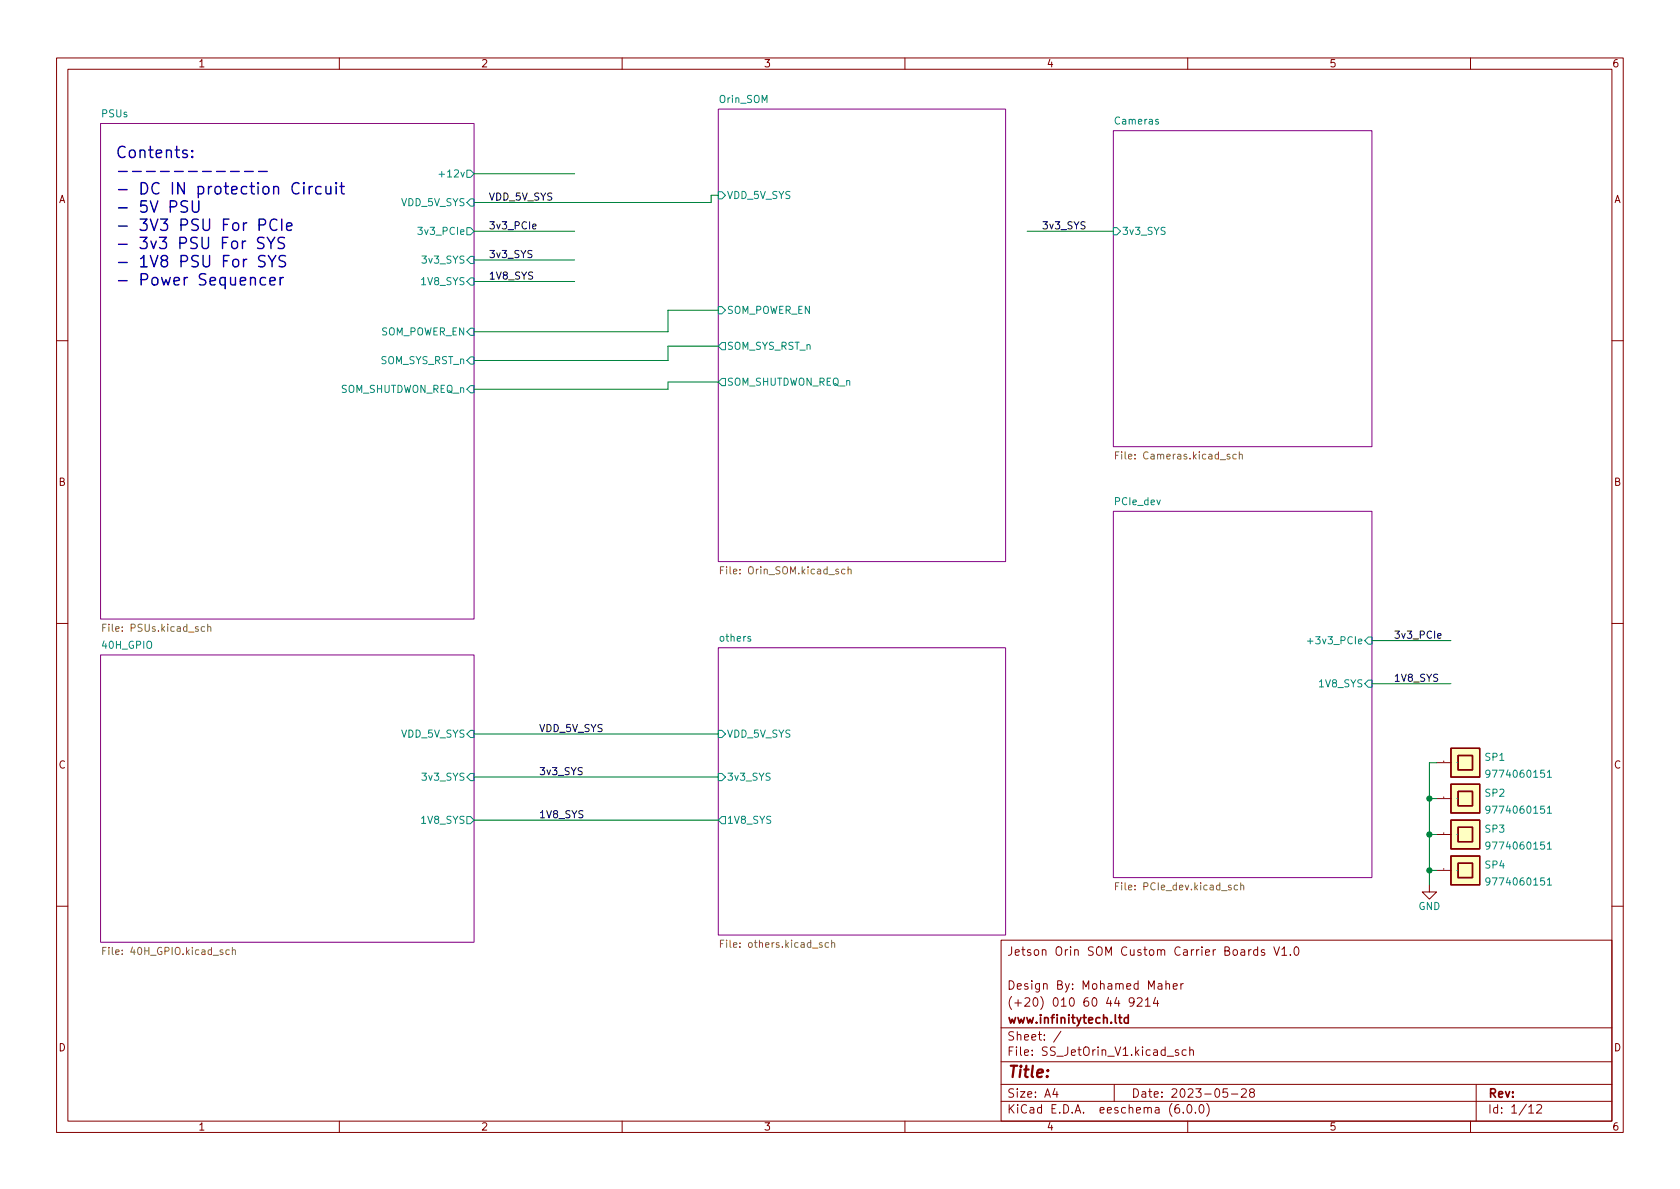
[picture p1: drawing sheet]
<svg xmlns="http://www.w3.org/2000/svg" width="297mm" height="210mm" viewBox="0 0 297 210" stroke-linecap="round" stroke-linejoin="round" font-family="sans-serif">
<g fill="none" stroke="#840000" stroke-width=".18">
<path d="M10 10.2h277v190.1h-277zM12 12.2h273v186.1h-273zM60 10.2v2M110 10.2v2M160 10.2v2M210 10.2v2M260 10.2v2M10 60.2h2M285 60.2h2M10 110.2h2M285 110.2h2M254 134.9h2.5"/>
<path d="M255.3 134.6h.1M252.7 156.5v1.2h1.3l-1.3 1.3-1.2-1.3h1.2M254 147.6h2.5M254 153.9h2.5M254 141.2h2.5M255.3 147.3h.1M255.3 153.7h.1M255.3 141h.1M10 160.2h2M177 166.3h108v32h-108zM200.5 177.1l-.3 .3-.4-.1-.2-.2 .2-.6 .4-.1 .2 .2a.99 .99 0 0 1-.3 1.3h-.3M201.1 176.6l.5-.2 .3 .2v.3l-.9 1h.9"/>
<path d="M202.5 176.9l.4-.5v1.5M202.5 177.9h.9M204.3 176.4l-.4 1h1M204.6 176.9v1M204.8 174h.6v.9M205.4 174.3l-.5 .1a.29 .29 0 0 0-.2 .2 .29 .29 0 0 0 .2 .3h.5M206.1 174.1l.3-.2 .3 .1 .1 .9M206.1 173.4v1.5M207.4 174.4l.7-.1v-.3l-.5-.1-.2 .2 .1 .8h.6M208.8 173.9v1M209.2 173.9l-.3 .1-.1 .2M222.4 168l-.5-.1-.3 .3v.4l.2 .3h.6"/>
<path d="M222.4 167.4v1.5M223.6 168l-.4-.1-.2 .2 .1 .3 .5 .1v.4h-.6M225.2 167.4l.5 1.5 .5-1.5M226.6 167.9l.5-.5v1.5M226.6 168.9h.9M228.1 168.8v.1M228.9 167.6l.2-.2a.81 .81 0 0 1 .6 .7 .81 .81 0 0 1-.3 .8h-.1a.81 .81 0 0 1-.4-1.3zM285 160.2h2M60 198.3v2M110 198.3v2M160 198.3v2M177 194.8h108"/>
<path d="M177 191.8h108M177 187.8h108M177 181.8h108M186.5 192.5l-.4 1h1M186.9 193v1M187.6 182.4l-1.3 1.9M197 191.8v3M206.4 186.8h1.1M208.4 185.7l-.4-.1-.2 .2 .1 .3 .5 .1v.4h-.6M208.4 195.3a.59 .59 0 0 0-.7 .7v.5l.2 .3h.4l.2-.1 .1-.5-.2-.2-.4-.1-.3 .3M209.2 196.7v.1M209.7 185.7l-.4-.1-.3 .3v.4l.1 .3h.6"/>
<path d="M210 198.3v2M210.1 195.4l.1-.1a.81 .81 0 0 1 .6 .7 .81 .81 0 0 1-.3 .8h-.1a.81 .81 0 0 1-.6-.6 .81 .81 0 0 1 .3-.8zM210.4 185.8l.2-.2 .3 .1 .1 .9M210.4 185.1v1.5M211.4 196.7v.1M212.1 195.5l.3-.2a.81 .81 0 0 1 .5 .7 .81 .81 0 0 1-.3 .8h-.1a.81 .81 0 0 1-.4-1.3zM213.4 195.1a1.72 1.72 0 0 1 0 2.3M217 192.5h-.7l-.1 .7 .2-.1 .5 .1 .2 .2-.1 .5-.2 .1-.6-.1M217.7 193.5h1.2M219.5 192.7l.6-.2 .2 .2 .1 .3-1 1h1M221.2 193.2l-.3-.3 .1-.2 .2-.2 .4 .1 .2 .2-.1 .2-.6 .2-.2 .3 .1 .4 .2 .1h.4l.2-.3-.1-.4-.2-.1M260 198.3v2"/>
<path d="M261 191.8v6.5M270.3 195.8l.4-.5v1.5M270.3 196.8h.9M271.7 195.5l.6-.2 .2 .2 .1 .3-.9 1h.9"/>
</g>
<path d="M199.5 179.4v1.5M199.5 180l-.4-.1-.3 .3v.4l.1 .3h.6" fill="none" stroke="#840000" stroke-width=".3"/>
<g fill="#fff" stroke="#fff" stroke-width=".18">
<path d="M127 19.3h50.8v80h-50.8z"/>
<path d="M196.8 90.4h45.8v64.8h-45.8z"/>
<path d="M127 114.5h50.8v50.8h-50.8z"/>
<path d="M196.8 23.1h45.8v55.9h-45.8z"/>
<path d="M17.8 115.8h66v50.8h-66z"/>
<path d="M17.8 21.8h66v87.7h-66z"/>
</g>
<path d="M127 19.3h50.8v80h-50.8zM17.8 21.8h66v87.7h-66zM196.8 23.1h45.8v55.9h-45.8zM196.8 90.4h45.8v64.8h-45.8zM17.8 115.8h66v50.8h-66zM127 114.5h50.8v50.8h-50.8z" fill="none" stroke="#840084" stroke-width=".18"/>
<g fill="none" stroke="#008484" stroke-width=".18">
<path d="M77.6 30.8h1M82.5 30.1h.7l.6 .6-.6 .7h-.7zM83.2 35.2h.6v1.2h-.6l-.7-.6zM127 33.9h.6l.7 .6-.7 .7h-.6zM73.9 40.2h.8l-.5 .5 .4 .1v.5l-.2 .2-.5-.2M82.5 40.3h.7l.6 .6-.6 .6h-.7zM83.2 45.3h.6v1.3h-.6l-.7-.6zM83.2 58h.6v1.3h-.6l-.7-.6zM83.2 49.1h.6v1.3h-.6l-.7-.6zM127 54.2h.6l.7 .7-.7 .6h-.6zM196.8 40.3h.7l.6 .6-.6 .6h-.7zM83.2 63.1h.6v1.3h-.6l-.7-.7z"/>
<path d="M83.2 68.2h.6v1.3h-.6l-.7-.7zM127.6 66.9h.7v1.3h-.7l-.6-.6zM127.6 60.6h.7v1.2h-.7l-.6-.6zM231.2 113.4h.9M231.7 112.9v1M241.9 112.6h.7v1.3h-.7l-.6-.6zM83.2 129.2h.6v1.2h-.6l-.7-.6zM83.2 136.8h.6v1.2h-.6l-.7-.6zM127 136.8h.6l.7 .6-.7 .6h-.6zM127 129.2h.6l.7 .6-.7 .6h-.6zM241.9 120.3h.7v1.2h-.7l-.6-.6zM257.6 134.9h.1"/>
<path d="M263.4 136.7l-.2 .3-.4-.1-.1-.2 .1-.4 .4-.1 .2 .1a.84 .84 0 0 1-.3 1.2h-.3M273.6 136.6l.4-.4v1.3M273.6 137.5h.7M82.5 144.4h.7l.6 .6-.6 .7h-.7zM127.6 144.4h.7v1.3h-.7l-.6-.7zM257.6 147.6h.1M257.6 153.9h.1M257.6 141.2h.1M263.4 149.4l-.2 .3-.4-.1-.1-.2 .1-.4 .4-.1 .2 .1a.84 .84 0 0 1-.3 1.2h-.3M263.4 155.8l-.2 .2h-.4l-.1-.2 .1-.5 .4-.1 .2 .2a.84 .84 0 0 1-.3 1.1h-.3M263.4 143.1l-.2 .2h-.4l-.1-.2 .1-.5 .4-.1 .2 .2a.84 .84 0 0 1-.3 1.1h-.3M273.6 149.3l.4-.4v1.3"/>
<path d="M273.6 155.6l.4-.4v1.3M273.6 142.9l.4-.4v1.3M273.6 150.2h.7M273.6 156.5h.7M273.6 143.8h.7"/>
</g>
<g fill="none" stroke="#848400" stroke-width=".18">
<path d="M197.8 79.9h-.6v1.3M219.1 79.9v1.3M197.2 80.5h.5M218.6 80.4l-.4-.1-.2 .3 .1 .5h.5M219.1 80.4l.2-.1 .3 .1 .1 .8M18.2 111h.4M18.8 110.4h-.6v1.2M36.2 110.9l-.4-.1-.2 .2 .1 .6h.5M36.7 110.9l.2-.1 .3 .1 .1 .7M36.7 110.4v1.2M127.4 100.8h.4M128 100.2h-.6v1.3"/>
<path d="M149.4 100.7l-.4-.1-.2 .3 .1 .5h.5M149.9 100.8l.2-.2 .3 .1 .1 .8M149.9 100.2v1.3M197.2 156.7h.5M197.8 156.1h-.6v1.3M218.8 156.6l-.3-.1-.3 .3 .1 .5h.5M219.4 156.6l.1-.1 .3 .1 .1 .8M219.4 156.1v1.3M18.2 168.1h.4M18.8 167.5h-.6v1.3M40.5 168h-.3l-.3 .2 .2 .5h.4M41.1 168.1l.2-.1h.3v.8"/>
<path d="M41.1 167.5v1.3M127.4 166.9h.4M128 166.3h-.6v1.2M146.5 166.7h-.4l-.2 .2 .1 .6h.5M147 166.8l.2-.1h.3l.1 .8M147 166.3v1.2"/>
</g>
<g fill="#ffffc2" stroke="#ffffc2" stroke-width=".18">
<path d="M256.5 145h5.1v5.1h-5.1z"/>
<path d="M257.8 146.3h2.5v2.5h-2.5z"/>
<path d="M256.5 132.3h5.1v5.1h-5.1z"/>
<path d="M257.8 133.6h2.5v2.5h-2.5z"/>
<path d="M256.5 151.4h5.1v5.1h-5.1z"/>
<path d="M257.8 152.6h2.5v2.6h-2.5z"/>
<path d="M256.5 138.7h5.1v5.1h-5.1z"/>
<path d="M257.8 139.9h2.5v2.6h-2.5z"/>
</g>
<path d="M256.5 132.3h5.1v5.1h-5.1zM256.5 138.7h5.1v5.1h-5.1zM257.8 133.6h2.5v2.5h-2.5zM257.8 139.9h2.5v2.6h-2.5zM256.5 145h5.1v5.1h-5.1zM256.5 151.4h5.1v5.1h-5.1zM257.8 146.3h2.5v2.5h-2.5zM257.8 152.6h2.5v2.6h-2.5z" fill="none" stroke="#840000" stroke-width=".25"/>
<path d="M94.2 40.1l.6-.2-.1-.2-.3-.1-.2 .2v.6h.5M254.2 112.4l.6-.1-.1-.2-.3-.1-.2 .2 .1 .6h.4" fill="none" stroke="#000" stroke-width=".18"/>
<g fill="none" stroke="#0000c2" stroke-width=".25">
<path d="M21 30.3h1.5M23.4 30.3h1.6M25.9 30.3h1.5M28.4 30.3h1.5M30.9 30.3h1.5M33.2 35.6l-.8-.1a.49 .49 0 0 0-.4 .5 .49 .49 0 0 0 .4 .5 .73 .73 0 0 1 .8 .4 .51 .51 0 0 1-.4 .6l-.8-.1M33.3 30.3h1.6M34 27.7l.1 .1-.1 .1-.1-.1 .1-.1v.2M34 26.6l.1 .1-.1 .1-.1-.1 .1-.1v.2M34 35.5v1.6l.4 .4 .6-.1 .2-.3v-1.6M35.8 30.3h1.5M38.3 30.3h1.5"/>
<path d="M40.8 30.3h1.5M43.2 30.3h1.6M45.7 30.3h1.5M45.8 39.8h.8a.54 .54 0 0 0 .4-.5 .54 .54 0 0 0-.4-.6h-.8v2M49 38.9a.8 .8 0 0 0-1 0 .8 .8 0 0 0-.3 1 .75 .75 0 0 0 .4 .7 .75 .75 0 0 0 .9-.1M49.8 38.7v2M54.7 33v1.3M55.2 33a.51 .51 0 0 0-.5 .3M56.8 33.1l-.6-.1-.4 .3v.6l.2 .3 .2 .1 .6-.1M57.6 33l.1 1.2a.54 .54 0 0 0 .8-.1M58.5 33v1.3M59.4 32.3l-.1 .1 .1 .1 .1-.1-.1-.1v.2"/>
<path d="M59.4 33v1.3M60.1 33h.8M60.4 32.3v1.7l.1 .2 .4 .1M46.7 42.1l-.8-.1a.49 .49 0 0 0-.4 .4 .49 .49 0 0 0 .4 .5 .73 .73 0 0 1 .8 .5 .51 .51 0 0 1-.4 .6l-.8-.1M46.9 45.3l-.8-.1a.49 .49 0 0 0-.4 .5 .49 .49 0 0 0 .4 .4 .73 .73 0 0 1 .8 .5 .51 .51 0 0 1-.4 .6l-.8-.1M47 49.2l-.6-.1-.4 .3v.6l.2 .3 .2 .1 .6-.1M47.2 42l.7 1 .7-1M47.4 45.2l.7 1 .7-1M47.7 49.7l1-.2-.1-.3-.6-.1-.3 .3 .1 .9 .2 .1 .6-.1M47.9 43v1M48.1 46.2v1M49.5 49.1v1.3"/>
<path d="M50.1 49.1a.51 .51 0 0 0-.6 .3M50.3 42.1l-.8-.1a.49 .49 0 0 0-.4 .4 .49 .49 0 0 0 .4 .5 .73 .73 0 0 1 .8 .5 .51 .51 0 0 1-.4 .6l-.7-.1M50.5 45.3l-.8-.1a.49 .49 0 0 0-.4 .5 .49 .49 0 0 0 .4 .4 .73 .73 0 0 1 .8 .5 .51 .51 0 0 1-.4 .6l-.8-.1M50.7 40.1l.9-.2-.1-.4-.5-.1-.3 .3 .1 .9 .2 .1 .5-.1"/>
</g>
<g fill="none" stroke="#008400" stroke-width=".18">
<path d="M83.8 30.7h17.8M127 34.5h-1.3v1.3h-41.9M83.8 40.9h17.8M83.8 49.8h17.8M83.8 46h17.8M127 54.9h-8.9v3.8h-34.3M181.6 40.9h15.2M127 67.6h-8.9v1.2h-34.3M127 61.2h-8.9v2.5h-34.3M242.6 113.3h13.9M83.8 137.4h43.2M83.8 129.8h43.2"/>
<path d="M242.6 120.9h13.9M254 134.9h-1.3v21.6M83.8 145h43.2M252.7 153.9h1.3M252.7 147.6h1.3M252.7 141.2h1.3"/>
</g>
<g fill="#008400" stroke="#008400" stroke-width=".18">
<circle cx="252.7" cy="141.2" r=".46"/>
<circle cx="252.7" cy="147.6" r=".46"/>
<circle cx="252.7" cy="153.9" r=".46"/>
</g>
<g font-size="2.8" fill="#0000c2">
<text x="20.3" y="28">Contents:</text>
<text x="20.3" y="34.4">- DC IN protection Circuit</text>
<text x="20.3" y="37.6">- 5V PSU</text>
<text x="20.3" y="40.8">- 3V3 PSU For PCIe</text>
<text x="20.3" y="44.1">- 3v3 PSU For SYS</text>
<text x="20.3" y="47.3">- 1V8 PSU For SYS</text>
<text x="20.3" y="50.5">- Power Sequencer</text>
</g>
<text font-size="2.8" fill="#840000" x="178" y="190.6">Title:</text>
<g font-size="2.1" fill="#840000">
<text x="178" y="169">Jetson Orin SOM Custom Carrier Boards V1.0</text>
<text x="178" y="178">(+20) 010 60 44 9214</text>
<text x="178" y="175">Design By: Mohamed Maher</text>
<text x="178" y="184">Sheet: /</text>
<text x="178" y="181">www.infinitytech.ltd</text>
<text x="178" y="186.7">File: SS_JetOrin_V1.kicad_sch</text>
<text x="178" y="196.9">KiCad E.D.A. eeschema (6.0.0)</text>
<text x="178" y="194.1">Size: A4</text>
<text x="200" y="194.1">Date: 2023-05-28</text>
<text x="263" y="194.1">Rev:</text>
<text x="263" y="196.9">Id: 1/12</text>
</g>
<g font-size="1.8" fill="#840000">
<text x="35" y="11.9">1</text>
<text x="85" y="11.9">2</text>
<text x="135" y="11.9">3</text>
<text x="185" y="11.9">4</text>
<text x="235" y="11.9">5</text>
<text x="285" y="11.9">6</text>
<text x="10.3" y="35.9">A</text>
<text x="285.3" y="35.9">A</text>
<text x="10.3" y="85.9">B</text>
<text x="285.3" y="85.9">B</text>
<text x="10.3" y="135.9">C</text>
<text x="285.3" y="135.9">C</text>
<text x="10.3" y="185.9">D</text>
<text x="285.3" y="185.9">D</text>
<text x="35" y="199.9">1</text>
<text x="85" y="199.9">2</text>
<text x="135" y="199.9">3</text>
<text x="185" y="199.9">4</text>
<text x="235" y="199.9">5</text>
<text x="285" y="199.9">6</text>
</g>
<g font-size="1.8" fill="#008484">
<text x="18" y="20.7">PSUs</text>
<text x="127.2" y="18.2">Orin_SOM</text>
<text x="197.3" y="22">Cameras</text>
<text x="78.4" y="31.4">+12v</text>
<text x="128.5" y="35.2">VDD_5V_SYS</text>
<text x="71" y="36.4">VDD_5V_SYS</text>
<text x="74.5" y="41.5">3v3_PCIe</text>
<text x="198.3" y="41.5">3v3_SYS</text>
<text x="74.9" y="46.6">3v3_SYS</text>
<text x="74.7" y="50.4">1V8_SYS</text>
<text x="67.2" y="59.3">SOM_POWER_EN</text>
<text x="128.5" y="55.5">SOM_POWER_EN</text>
<text x="67.2" y="64.4">SOM_SYS_RST_n</text>
<text x="128.5" y="61.8">SOM_SYS_RST_n</text>
<text x="60.1" y="69.5">SOM_SHUTDWON_REQ_n</text>
<text x="128.5" y="68.2">SOM_SHUTDWON_REQ_n</text>
<text x="197.2" y="89.3">PCIe_dev</text>
<text x="127.3" y="113.4">others</text>
<text x="232.2" y="113.9">+3v3_PCIe</text>
<text x="18.1" y="114.7">40H_GPIO</text>
<text x="233.4" y="121.5">1V8_SYS</text>
<text x="71" y="130.4">VDD_5V_SYS</text>
<text x="128.5" y="130.4">VDD_5V_SYS</text>
<text x="262.6" y="134.5">SP1</text>
<text x="263.6" y="137.5">9774060151</text>
<text x="74.9" y="138">3v3_SYS</text>
<text x="128.5" y="138">3v3_SYS</text>
<text x="262.6" y="140.9">SP2</text>
<text x="263.6" y="143.9">9774060151</text>
<text x="74.7" y="145.7">1V8_SYS</text>
<text x="128.5" y="145.7">1V8_SYS</text>
<text x="262.6" y="147.2">SP3</text>
<text x="262.6" y="153.6">SP4</text>
<text x="263.6" y="150.2">9774060151</text>
<text x="250.8" y="160.9">GND</text>
<text x="263.6" y="156.6">9774060151</text>
</g>
<g font-size="1.8">
<text x="86.4" y="35.5">VDD_5V_SYS</text>
<text x="86.4" y="40.5">3v3_PCIe</text>
<text x="184.1" y="40.5">3v3_SYS</text>
<text x="86.4" y="45.6">3v3_SYS</text>
<text x="86.4" y="49.4">1V8_SYS</text>
<text x="246.4" y="112.9">3v3_PCIe</text>
<text x="246.4" y="120.5">1V8_SYS</text>
<text x="95.2" y="129.4">VDD_5V_SYS</text>
<text x="95.2" y="137.1">3v3_SYS</text>
<text x="95.2" y="144.7">1V8_SYS</text>
</g>
<g font-size="1.8" fill="#848400">
<text x="198.1" y="81.2">File: Cameras.kicad_sch</text>
<text x="128" y="101.6">File: Orin_SOM.kicad_sch</text>
<text x="18.8" y="111.7">File: PSUs.kicad_sch</text>
<text x="198" y="157.4">File: PCIe_dev.kicad_sch</text>
<text x="128.2" y="167.6">File: others.kicad_sch</text>
<text x="19" y="168.9">File: 40H_GPIO.kicad_sch</text>
</g>
</svg>
